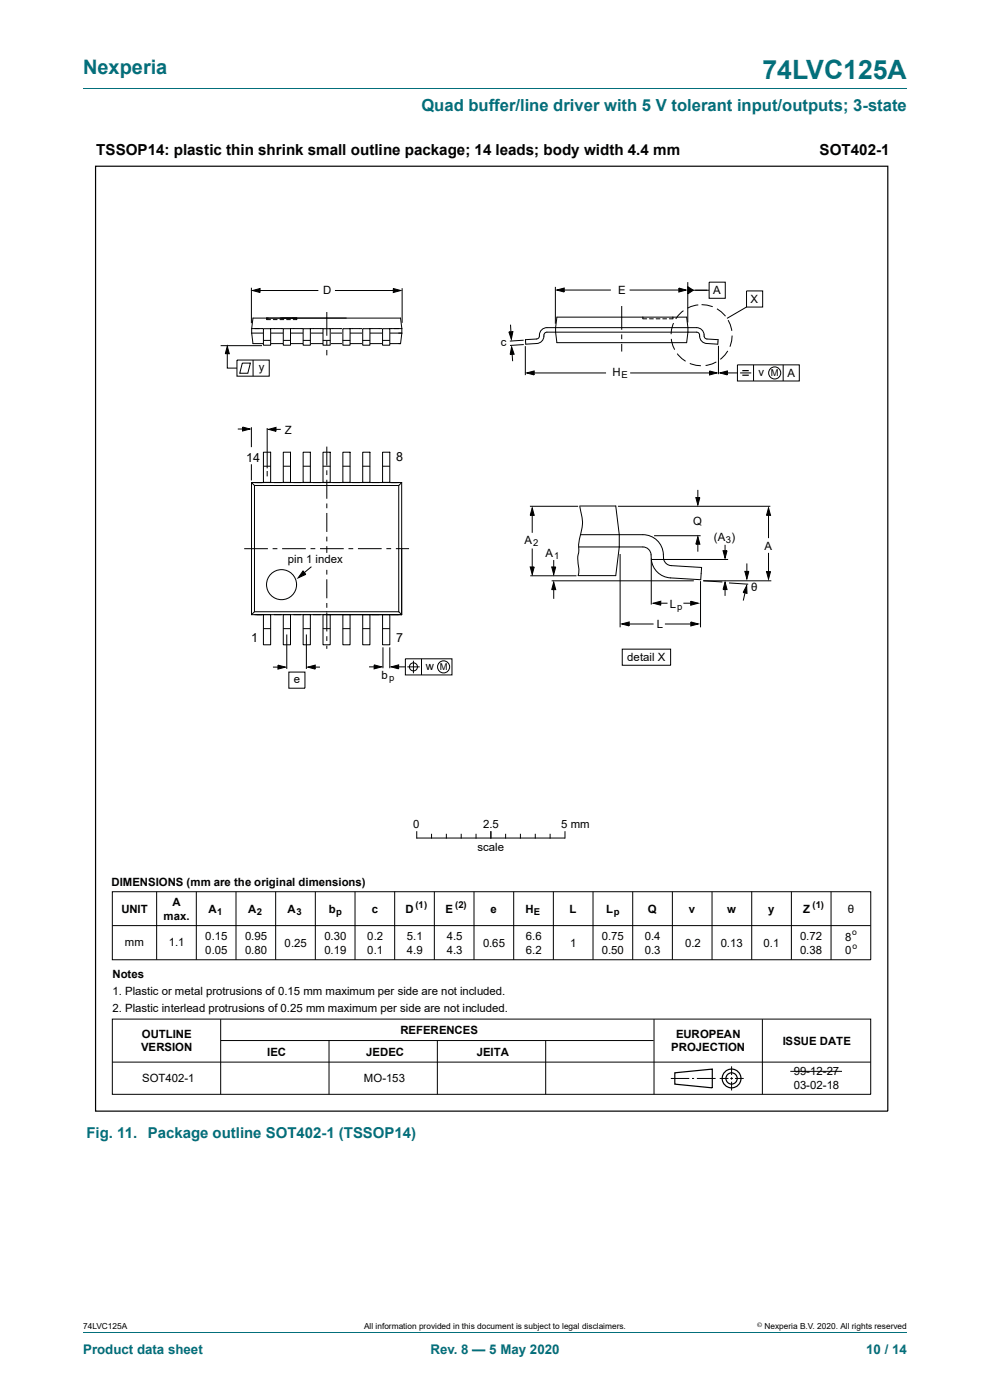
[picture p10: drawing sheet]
<svg xmlns="http://www.w3.org/2000/svg" width="210mm" height="297mm" viewBox="0 0 210 297" stroke-linecap="round" stroke-linejoin="round" font-family="sans-serif">
<path d="M17.6 18.8h174.8" fill="none" stroke="#036f7b" stroke-width=".21"/>
<g fill="none" stroke="#000" stroke-width=".21">
<path d="M145.9 59.9v8.5M150.4 59.9h3.4v3.4h-3.4zM46.8 73.3h8.8M48.2 73.5l.4 1.5h-.8zM48.2 74.1v4h2.1M50.3 76.4h6.8v3.4h-6.8zM51.4 77h1.7l-.5 2.2h-1.7zM53.3 61v7.6M53.4 70.7l.3 2.2h31.3l.2-2.2M53.4 70.7h31.8M53.4 69.7l.3-2.2h31.3l.2 2.2M53.4 69.7v1"/>
<path d="M53.4 69.7h31.8M53.6 61.6l1.6-.4v.9zM53.7 76.4v3.4M54.5 61.6h13M56.6 67.5v.3h.8M58 67.8h.8M59.4 67.8h.8M60.8 67.8h.8M62.9 67.5v.3h-.7M71.1 61.6h13.1M83.4 61.2l1.6 .4-1.6 .5zM85.2 69.7v1"/>
<path d="M85.3 61.1v7.4M107.9 70.4h.9l-.3 1.6zM108.3 68.9l.1 2.5M108.5 73.6l.6 1.5-.9 .1zM108.6 74.1l.1 2.5M111.1 72.2l-2.9 .2M111.1 73.1l-2.9 .2M111.4 73.4v6.2M111.5 72.1l2.3-.2a.7 .7 0 0 0 .6-.9 1.59 1.59 0 0 1 1.6-1.5h31.8a1.76 1.76 0 0 1 1.6 2l.6 .4 2.3 .2v.9l-2.4-.1a1.77 1.77 0 0 1-1.6-2.1l-.5-.3h-31.8a.7 .7 0 0 0-.6 .8 1.58 1.58 0 0 1-1.5 1.6l-2.4 .1zM111.7 79.1l1.6-.4v.8zM112.5 79.1h16.1M117.8 60.9v7.8"/>
<path d="M118.1 61.5l1.6-.4v.9zM118.1 67.3h27.6l.2 2.2-.2 3.2h-27.6l-.2-2.2zM118.8 61.5h10.8M131.9 64.9v5M131.9 71v1M131.9 73v1.6M133.6 61.5h11.2M133.7 79.1h17.4M136.4 67.3v.3h.8M137.8 67.6h.8M139.2 67.6h.8M140.6 67.6h.8"/>
<path d="M142.4 71.9l.3 1.5 .4 .8M142.7 67.3v.3h-.7M142.9 68.6l-.5 1.3v1M143.7 75l.9 1.1 .8 .5M144 61.1l1.5 .4-1.5 .5zM145 65.9l-1.1 1-.6 .8M145.9 60.8l1.2 .8-1.2 .7zM146.3 77.1l1.4 .4 1 .1M146.5 61.6h3.9M148.1 64.7l-1.5 .3-.8 .4M148.8 64.6l1.2 .1 1.2 .4M150.5 78.7l1.6 .4-1.6 .4z"/>
<path d="M151.9 76.8l-.8 .4-1.4 .3M152.1 65.5l.9 .7 .9 .9M152.4 73.4v6M152.7 79.1l1.6-.4v.8zM153.6 79.1h2.8M154.4 74.4l-.6 .9-1 .9M154.5 67.9l.4 1 .3 1.3M155.3 71.2l-.1 1.1-.4 1.2M156.4 77.4h13.2v3.4h-13.2zM157 79.1h2.4M158.4 61.7h3.4v3.4h-3.4zM158.4 65.1l-4.2 2.4"/>
<path d="M159.8 77.4v3.4M166.1 77.4v3.4M50.4 91h2M51.5 90.6l1.5 .4-1.5 .4zM53.3 90.6v4.3M53.3 98.5v3.4M56.7 90.8v8.6M56.7 99.9v1.2M57 91.1l1.5-.4v.8zM57.6 91.1h2M69.3 94.7v4.1M69.3 99.8v1"/>
<path d="M51.8 116.4h5M53.4 102.4v28M53.4 102.4h31.8M53.4 102.4l.6 .6M54 103v26.8M54 103h30.6M57.8 116.4h1M64.9 116.4h-5.1M65.9 116.4h1M67.9 116.4h5M69.3 101.8v4M69.3 106.8v1"/>
<path d="M69.3 108.8v4M69.3 113.8v1.1M69.3 115.9v4M73.9 116.4h1M81 116.4h-5.1M82 116.4h1M84 116.4h2.8M84.6 103v26.8M85.2 102.4v28M85.2 102.4l-.6 .6M112.4 107.4h10.2M112.9 107.7l.4 1.6h-.8z"/>
<path d="M112.9 108.3v4.7M112.9 116.4v4.7M117.5 118.8v2.6M122.8 116h13.6a2.04 2.04 0 0 1 1.8 2.7M123 107.3h7.6l.8 6.1v2.6l-.8 6.1h-8l.2-1.2a8.5 8.5 0 0 1 0-4.1v-1.3a20.5 20.5 0 0 0 .7-5.6l-.5-2.5M123.1 113.4h13.3a4.6 4.6 0 0 1 4.4 5.3 1.71 1.71 0 0 0 1.6 1.3l6.4 .4-.2 2.6-6.4-.4a4.3 4.3 0 0 1-4-3.9M131.1 107.4h32.3M131.5 117.5v15.6M138.1 118.7v9.6M138.3 118.7h16.1M138.8 113.6h9.8M147.6 105.6h.9l-.5 1.5z"/>
<path d="M148 113.9l.5 1.5h-.9zM148 103.9v2.4M148 114.6v2.4M153.4 116.8h.8l-.4 1.6zM153.8 115.6v1.9M158.4 119.5v2.6M163 107.7l.4 1.6h-.8zM163 108.8v5.4M163 117.3v4.5M53.4 130.4h31.8M54 129.8h30.6M54 129.8l-.6 .6"/>
<path d="M60.8 134.6v7.3M64.3 121.1l.6 .8-1.7 .7zM65 134.6v7.3M66.1 120.2l-2.5 2.1M69.3 120.9v1M69.3 122.9v4M69.3 127.9v1M69.3 129.9v4.1M69.3 135v1M69.3 137v.6M81.2 137.3v4.5M82.7 137.3v4.5"/>
<path d="M84.6 129.8l.6 .6M86 139.8h9.9v3.4h-9.9zM89.4 139.8v3.4M112.5 120.3h.8l-.4 1.6zM112.5 122.1h9.8M117 123.2h30.2M117 120.3h.9l-.4 1.6zM117.5 123.5l.4 1.6h-.9zM117.5 124.5v2.5M131.9 132.4l1.6-.5v.9zM132 137.7h10.3v3.4h-10.3zM132.6 132.4h6"/>
<path d="M138.6 128l1.6-.5v.9zM139.5 128h2.1M141 132.4h6.3M145 128h2M146.5 127.5l1.6 .5-1.6 .4zM146.5 131.9l1.6 .5-1.6 .4zM148.6 123.3v9.8M149.2 123.2l4 .3M149.2 123.2h14.4M153.8 123.5l.4 1.6h-.8zM153.8 124.5v1.9M154.6 123.7l4.1 .2"/>
<path d="M158 121.2h.8l-.4 1.6zM158.2 124.8l-.5 2.6M158.4 124.2l.1 1.7-.9-.2zM162.6 121.3h.8l-.4 1.6zM57.9 141.5h1.9M59 141.1l1.5 .4-1.5 .4zM61.3 142.6h3.4v3.4h-3.4zM65.3 141.5l1.6-.4v.8zM66.1 141.5h1.8M78.3 141.5h1.8M79.4 141l1.5 .5-1.5 .4zM83 141.5l1.6-.5v.9z"/>
<path d="M83.9 141.5h2.1M86.4 141.5h2.6M87.7 140.2v2.6M88.4 176.4v1.4M88.5 177.8h31.2M91.5 177v.8M94.7 177v.8M97.8 177v.8M101 177v.8M104.1 176.4v1.4M107.3 177v.8M110.4 177v.8"/>
<path d="M113.5 177v.8M116.7 177v.8M119.8 176.4v1.4M23.8 189.2h160.9v14.4h-160.9zM23.9 196.4h160.8M33.2 189.2v14.4M41.6 189.2v14.4M50.1 189.2v14.4M58.5 189.2v14.4M66.9 189.2v14.4M75.3 189.2v14.4M83.7 189.1v14.5"/>
<path d="M92.1 189.2v14.4M100.5 189.2v14.4M109 189.2v14.4M117.4 189.2v14.4M125.8 189.2v14.4M134.2 189.2v14.4M142.6 189.2v14.4M151 189.2v14.4M159.5 189.1v14.5M167.9 189.2v14.4M176.3 189.2v14.4M23.8 216.2h160.9v16h-160.9z"/>
<path d="M46.8 216.2v16M138.7 216.2v16M161.7 216.2v16M23.8 225.3h160.9M46.8 220.7h91.8M69.8 220.7v11.5M92.8 220.7v11.5M115.8 220.7v11.5M142.3 228.8h3.9M146.8 228.8h.4M147.8 228.8h4M152.7 228.8h1.8"/>
<path d="M154.9 228.8h.6M155.2 226.2v1.9M155.2 228.5v.5M155.2 229.5v1.8M155.9 228.8h1.9M167.6 227.3h11"/>
<circle cx="164.3" cy="79.1" r="1.28"/>
<circle cx="59.7" cy="124" r="3.2"/>
<circle cx="87.7" cy="141.5" r=".85"/>
<circle cx="94.1" cy="141.5" r="1.28"/>
</g>
<g fill="none" stroke="#000" stroke-width=".25">
<path d="M20.3 35.3h168v200.4h-168zM157.5 78.6h1.3M157.5 79.6h1.3M143.1 227.6l8-.8v4l-8-.8z"/>
<circle cx="155.2" cy="228.8" r="1.99"/>
<circle cx="155.2" cy="228.8" r="1.2"/>
</g>
<g fill="#000">
<path d="M48.2 73.5l.4 1.5h-.8zM53.6 61.6l1.6-.4v.9zM83.4 61.2l1.6 .4-1.6 .5zM107.9 70.4h.9l-.3 1.6zM108.5 73.6l.6 1.5-.9 .1zM111.7 79.1l1.6-.4v.8zM118.1 61.5l1.6-.4v.9zM144 61.1l1.5 .4-1.5 .5zM145.9 60.8l1.2 .8-1.2 .7zM150.5 78.7l1.6 .4-1.6 .4zM152.7 79.1l1.6-.4v.8zM51.5 90.6l1.5 .4-1.5 .4z"/>
<path d="M57 91.1l1.5-.4v.8zM112.9 107.7l.4 1.6h-.8zM148 113.9l.5 1.5h-.9zM147.6 105.6h.9l-.5 1.5zM153.4 116.8h.8l-.4 1.6zM163 107.7l.4 1.6h-.8zM64.3 121.1l.6 .8-1.7 .7zM112.5 120.3h.8l-.4 1.6zM117.5 123.5l.4 1.6h-.9zM117 120.3h.9l-.4 1.6zM131.9 132.4l1.6-.5v.9zM138.6 128l1.6-.5v.9z"/>
<path d="M146.5 127.5l1.6 .5-1.6 .4zM146.5 131.9l1.6 .5-1.6 .4zM153.8 123.5l.4 1.6h-.8zM158.4 124.2l.1 1.7-.9-.2zM158 121.2h.8l-.4 1.6zM162.6 121.3h.8l-.4 1.6zM59 141.1l1.5 .4-1.5 .4zM65.3 141.5l1.6-.4v.8zM79.4 141l1.5 .5-1.5 .4zM83 141.5l1.6-.5v.9z"/>
</g>
<path d="M68.9 117.4h.8v2.5h-.8z" fill="#fff"/>
<path d="M68.9 117.4h.8v2.5h-.8z" fill="none" stroke="#fff" stroke-width=".21"/>
<g fill="none" stroke="#000" stroke-width=".21">
<path d="M55.9 95.9h1.5v6.4h-1.5zM55.9 98.9h1.5M60.1 95.9h1.5v6.4h-1.5zM60.1 98.9h1.5M64.3 95.9h1.5v6.4h-1.5zM64.3 98.9h1.5M68.5 95.9h1.5v6.4h-1.5zM68.6 98.9h1.4M72.7 95.9h1.6v6.4h-1.6zM72.8 98.9h1.4M76.9 95.9h1.6v6.4h-1.6zM77 98.9h1.4"/>
<path d="M81.2 95.9h1.5v6.4h-1.5zM81.2 98.9h1.4M55.9 130.4h1.5v6.4h-1.5zM55.9 133.4h1.5M60.1 130.4h1.5v6.4h-1.5zM60.1 133.4h1.5M64.3 130.4h1.5v6.4h-1.5zM64.3 133.4h1.5M68.5 130.4h1.5v6.4h-1.5zM68.6 133.4h1.4M72.7 130.4h1.6v6.4h-1.6zM72.8 133.4h1.4"/>
<path d="M76.9 130.4h1.6v6.4h-1.6zM77 133.4h1.4M81.2 130.4h1.5v6.4h-1.5zM81.2 133.4h1.4"/>
</g>
<path d="M55.9 69.7h1.5v3.5h-1.5z" fill="#fff"/>
<path d="M55.9 69.7h1.5v3.5h-1.5z" fill="none" stroke="#000" stroke-width=".21"/>
<path d="M81.2 69.7h1.5v3.5h-1.5z" fill="#fff"/>
<path d="M81.2 69.7h1.5v3.5h-1.5z" fill="none" stroke="#000" stroke-width=".21"/>
<path d="M76.9 69.7h1.6v3.5h-1.6z" fill="#fff"/>
<path d="M76.9 69.7h1.6v3.5h-1.6z" fill="none" stroke="#000" stroke-width=".21"/>
<path d="M72.7 69.7h1.6v3.5h-1.6z" fill="#fff"/>
<path d="M72.7 69.7h1.6v3.5h-1.6z" fill="none" stroke="#000" stroke-width=".21"/>
<path d="M68.5 69.7h1.5v3.5h-1.5z" fill="#fff"/>
<path d="M68.5 69.7h1.5v3.5h-1.5z" fill="none" stroke="#000" stroke-width=".21"/>
<path d="M64.3 69.7h1.5v3.5h-1.5z" fill="#fff"/>
<path d="M64.3 69.7h1.5v3.5h-1.5z" fill="none" stroke="#000" stroke-width=".21"/>
<path d="M60.1 69.7h1.5v3.5h-1.5z" fill="#fff"/>
<path d="M55.9 72.2h1.5M60.1 69.7h1.5v3.5h-1.5zM60.1 72.2h1.5M64.3 72.2h1.5M68.6 72.2h1.4M69.3 66.2v5M69.3 72.2v1M69.3 74.2v1.2M72.8 72.2h1.4M77 72.2h1.4M81.2 72.2h1.4" fill="none" stroke="#000" stroke-width=".21"/>
<path d="M17.6 282.6h174.8" fill="none" stroke="#036f7b" stroke-width=".21"/>
<text font-size="5.6" fill="#036f7b" x="161.7" y="16.8">74LVC125A</text>
<text font-size="4.2" fill="#036f7b" x="17.6" y="15.6">Nexperia</text>
<text font-size="3.5" fill="#036f7b" x="89.4" y="23.7">Quad buffer/line driver with 5 V tolerant input/outputs; 3-state</text>
<g font-size="3.2">
<text x="20.4" y="32.9">TSSOP14: plastic thin shrink small outline package; 14 leads; body width 4.4 mm</text>
<text x="173.8" y="32.9">SOT402-1</text>
</g>
<g font-size="3.2" fill="#036f7b">
<text x="18.3" y="241.4">Fig. 11.</text>
<text x="31.3" y="241.4">Package outline SOT402-1 (TSSOP14)</text>
</g>
<g font-size="2.8" fill="#036f7b">
<text x="17.6" y="287.2">Product data sheet</text>
<text x="91.3" y="287.2">Rev. 8 — 5 May 2020</text>
<text x="183.7" y="287.2">10 / 14</text>
</g>
<g font-size="2.7">
<text x="52.2" y="97.9">14</text>
<text x="84" y="97.9">8</text>
<text x="53.3" y="136.2">1</text>
<text x="84" y="136.2">7</text>
</g>
<g font-size="2.4">
<text x="68.5" y="62.4">D</text>
<text x="131.2" y="62.4">E</text>
<text x="151.3" y="62.4">A</text>
<text x="159.2" y="64.3">X</text>
<text x="106.3" y="73.4">c</text>
<text x="54.9" y="78.8">y</text>
<text x="130" y="79.7">H</text>
<text x="160.9" y="79.8">v</text>
<text x="167" y="80">A</text>
<text x="60.4" y="92.1">Z</text>
<text x="147" y="111.5">Q</text>
<text x="61.1" y="119.5">pin 1 ind</text>
<text x="70.2" y="119.5">ex</text>
<text x="111.3" y="115.3">A</text>
<text x="115.7" y="118.1">A</text>
<text x="151.4" y="114.8">(A )</text>
<text x="162.1" y="116.7">A</text>
<text x="159.4" y="125.4">θ</text>
<text x="142.1" y="128.9">L</text>
<text x="139.4" y="133.2">L</text>
<text x="90.3" y="142.1">w</text>
<text x="133.1" y="140.2">detail X</text>
<text x="62.3" y="144.9">e</text>
<text x="80.9" y="144">b</text>
<text x="87.7" y="175.7">0</text>
<text x="102.5" y="175.7">2.5</text>
<text x="119" y="175.7">5 mm</text>
<text x="101.3" y="180.4">scale</text>
<text x="23.7" y="188">DIMENSIONS (mm are the original dimensions)</text>
<text x="25.7" y="193.6">UNIT</text>
<text x="34.7" y="195.1">max.</text>
<text x="36.6" y="192.2">A</text>
<text x="44.2" y="193.6">A</text>
<text x="52.6" y="193.6">A</text>
<text x="61" y="193.6">A</text>
<text x="69.8" y="193.6">b</text>
<text x="78.9" y="193.6">c</text>
<text x="86" y="193.6">D</text>
<text x="94.5" y="193.6">E</text>
<text x="104" y="193.6">e</text>
<text x="111.5" y="193.6">H</text>
<text x="120.8" y="193.6">L</text>
<text x="128.6" y="193.6">L</text>
<text x="137.4" y="193.6">Q</text>
<text x="146.1" y="193.6">v</text>
<text x="154.3" y="193.6">w</text>
<text x="163" y="193.6">y</text>
<text x="170.4" y="193.6">Z</text>
<text x="179.9" y="193.6">θ</text>
<text x="26.5" y="200.6">mm</text>
<text x="35.8" y="200.8">1.1</text>
<text x="43.5" y="199.4">0.15</text>
<text x="43.5" y="202.3">0.05</text>
<text x="52" y="199.4">0.95</text>
<text x="52" y="202.3">0.80</text>
<text x="60.4" y="200.9">0.25</text>
<text x="68.8" y="199.4">0.30</text>
<text x="68.8" y="202.3">0.19</text>
<text x="77.9" y="199.4">0.2</text>
<text x="77.9" y="202.3">0.1</text>
<text x="86.3" y="199.4">5.1</text>
<text x="86.3" y="202.3">4.9</text>
<text x="94.8" y="199.4">4.5</text>
<text x="94.8" y="202.3">4.3</text>
<text x="102.5" y="200.8">0.65</text>
<text x="111.5" y="199.4">6.6</text>
<text x="111.5" y="202.3">6.2</text>
<text x="120.9" y="200.8">1</text>
<text x="127.7" y="199.4">0.75</text>
<text x="127.7" y="202.3">0.50</text>
<text x="136.8" y="199.4">0.4</text>
<text x="136.8" y="202.3">0.3</text>
<text x="145.3" y="200.8">0.2</text>
<text x="152.9" y="200.8">0.13</text>
<text x="162" y="200.8">0.1</text>
<text x="169.7" y="199.4">0.72</text>
<text x="169.7" y="202.3">0.38</text>
<text x="179.3" y="199.5">8</text>
<text x="179.3" y="202.5">0</text>
<text x="23.8" y="207.4">Notes</text>
<text x="23.8" y="211">1. Plastic or metal protrusions of 0.15 mm maximum per side are not included.</text>
<text x="23.8" y="214.7">2. Plastic interlead protrusions of 0.25 mm maximum per side are not included.</text>
<text x="30.1" y="220.1">OUTLINE</text>
<text x="84.9" y="219.4">REFERENCES</text>
<text x="143.4" y="220.1">EUROPEAN</text>
<text x="166" y="221.6">ISSUE DATE</text>
<text x="29.9" y="223">VERSION</text>
<text x="56.7" y="224">IEC</text>
<text x="77.7" y="224">JEDEC</text>
<text x="101.1" y="224">JEITA</text>
<text x="142.4" y="223">PROJECTION</text>
<text x="30.1" y="229.6">SOT402-1</text>
<text x="77.2" y="229.6">MO-153</text>
<text x="168.4" y="228.1">99-12-27</text>
<text x="168.4" y="231">03-02-18</text>
</g>
<g font-size="2">
<text x="131.9" y="80.2">E</text>
<text x="163.5" y="79.8">M</text>
<text x="113.1" y="115.9">2</text>
<text x="117.6" y="118.6">1</text>
<text x="154" y="115.3">3</text>
<text x="143.7" y="129.4">p</text>
<text x="93.3" y="142.1">M</text>
<text x="82.5" y="144.6">p</text>
<text x="46.1" y="194.2">1</text>
<text x="54.5" y="194.2">2</text>
<text x="62.9" y="194.2">3</text>
<text x="71.3" y="194.2">p</text>
<text x="88.2" y="192.7">(1)</text>
<text x="96.6" y="192.7">(2)</text>
<text x="113.3" y="194.2">E</text>
<text x="130.2" y="194.2">p</text>
<text x="172.4" y="192.7">(1)</text>
</g>
<g font-size="1.8">
<text x="180.8" y="198.3">o</text>
<text x="180.8" y="201.3">o</text>
<text x="17.6" y="282">74LVC125A</text>
<text x="77.2" y="282">All information provided in this document is subject to legal disclaimers.</text>
<text x="162.2" y="282">Nexperia B.V. 2020. All rights reserved</text>
</g>
<text font-size="1.4" x="160.6" y="281.6">©</text>
</svg>
